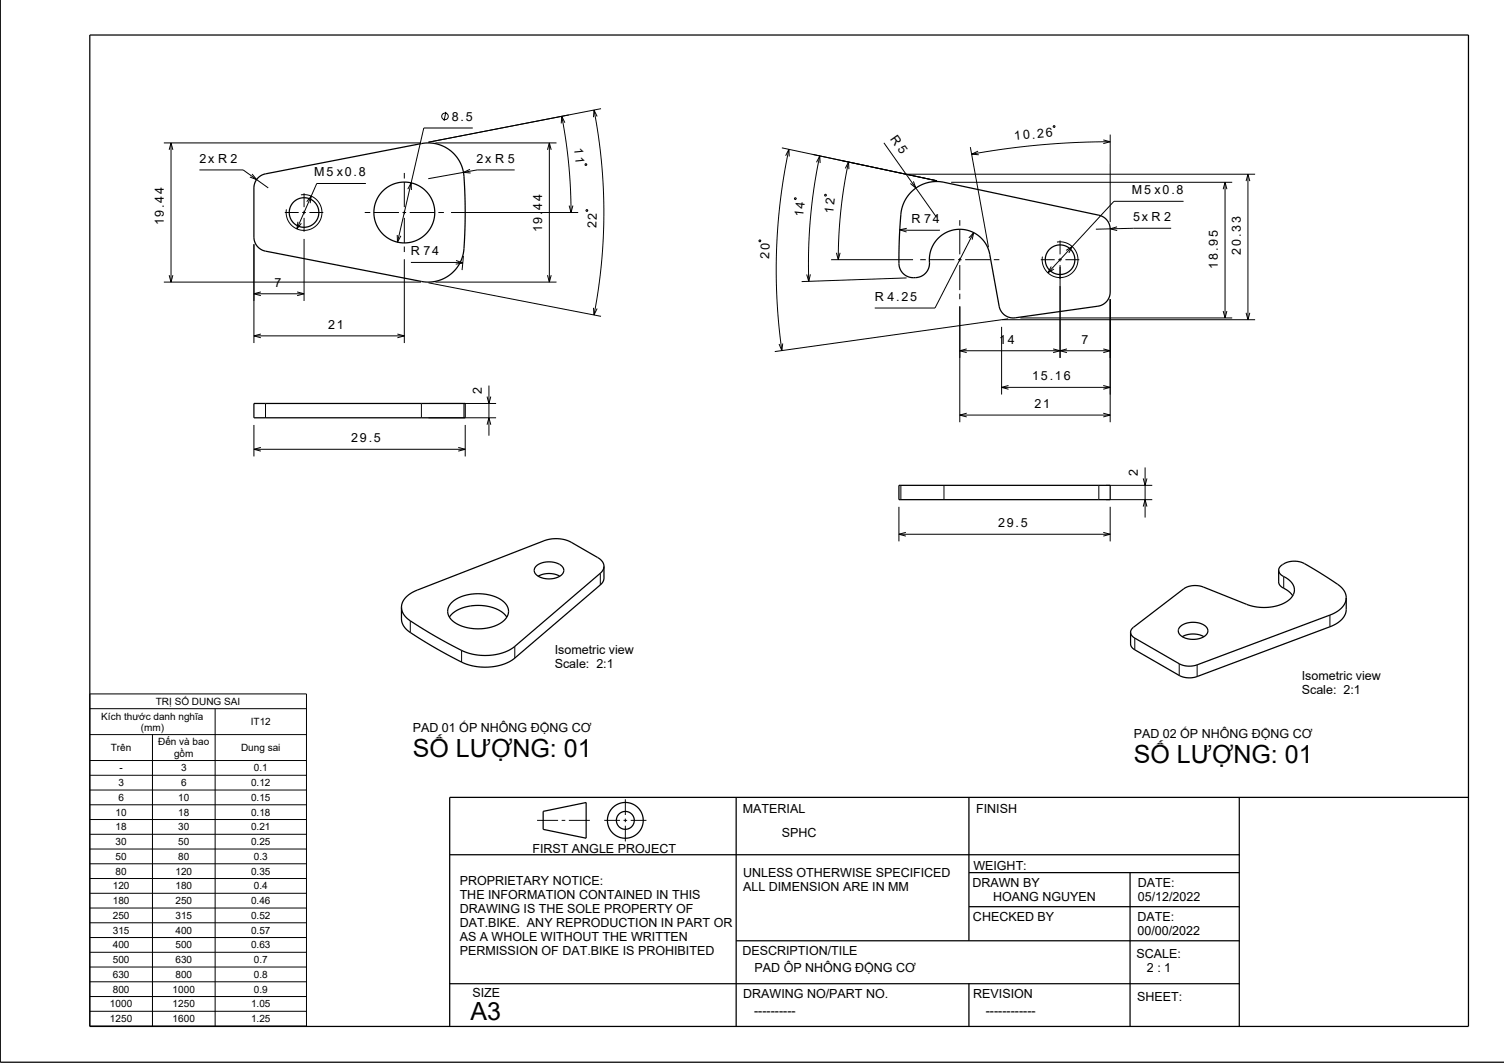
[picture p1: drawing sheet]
<svg xmlns="http://www.w3.org/2000/svg" width="420mm" height="297mm" viewBox="0 0 420 297" stroke-linecap="round" stroke-linejoin="round" font-family="sans-serif">
<g fill="none" stroke="#000" stroke-width=".28">
<path d="M45.8 39.9h71.8M47.8 39.9v38.9M121.6 39.9h33.8M124.5 31.3l-.5 2.5M132 35.8h-13.7l-7.3 31.9M153.4 39.9v38.9M156.9 32.5l1 6.2 .9 7.4 .5 6.8 .2 6.5M157.8 34.3l-.9-1.8-.2 2M165.9 30.7l1.1 6.6 1 7.9 .5 7.5 .1 7.2-.1 6.8-.5 7-.9 7.2-1.2 7.1M166.8 32.5l-.9-1.8-.2 2M167.8 30.4l-48.2 9.3M246.8 39.9l14.7 20.8"/>
<path d="M294.3 35.1l.3 .1-.1 .4-.4-.1zM308.1 39.1l1.9 .5-1.9 .5M310 39.6l-9.5 .2-9.9 .7-9.5 1-9.8 1.6M310 37.6v24.4M47.2 41.9l.6-2 .5 2M55.7 47.5h12.2l7 5M70.4 48.6l1.3 1.6-1.9-.7M79.5 59.4h3.9M84 54.5a5 5 0 0 1 5.9 4.6 5 5 0 0 1-5.3 5.3 5 5 0 0 1-4.6-5.9M84.4 59.4h1M84.9 54v3.9M84.9 58.9v1"/>
<path d="M85.7 56.4l1.2-1.6-.3 2M86.4 59.4h3.9M101.9 59.4h1.5M102.2 51.3h-13.7l-5.6 12.7M104.4 59.4h7M112.4 59.4h1M112.9 48.3v1.6M112.9 50.9v7M112.9 58.9v1M113.9 52.9l.9-1.8 .1 2M114.4 59.4h7M122.4 59.4h1.6"/>
<path d="M126 59.4h35.5M131.2 47.3l-1.8 .9 2 .1M143.7 47.5h-10.4l-13.7 2.4M152.9 41.9l.5-2 .5 2M158.9 57.4l.6 2 .5-2M163.5 45.7l.3 .2-.1 .3-.3-.1zM163.6 58.7l.4-.1 .1 .3-.3 .2zM218.3 41.3l43.4 9.2M219.4 43.5l.9-1.8 .1 2M220.3 41.7l-1.3 6.9-1.1 7.4-.7 7.2-.3 6.8-.1 7.2 .2 7 .5 6.5 .8 7.3M221.9 55.4l.3-.1 .1 .3-.3 .1zM228 45.3l.9-1.7 .1 2"/>
<path d="M228.9 43.6l-1.5 8.3-1.1 9-.5 9.2 .1 8.5M230.3 54.4l.3-.1 .2 .3-.4 .2zM236.1 47l.9-1.7 .1 2M237 45.3l-1.4 7.6-.8 6.4-.5 6.5-.2 6.8M253.2 48.7h97.3M255.1 50.7l.7 1.8-1.6-1.2M265.6 50.9h78.5M271 41.1l5 28M273.1 42.2l-1.8 .9 2 .1M330.5 56.3h-19.4l-18.5 19.9M341.6 52.9l.5-2 .5 2M342.1 50.9v37.9"/>
<path d="M348 50.6l.5-1.9 .5 1.9M348.5 48.7v40.6M45.8 78.8h71.8M47.2 76.9l.6 1.9 .5-1.9M70.9 68.2v27.6M83.2 62l-.3 2 1.3-1.6M84.9 60.9v3.8M84.9 66.7v17.4M110.9 65.7l.1 2 .9-1.8M112.9 60.9v7M112.9 68.9v1.5M112.9 72.4v23.4"/>
<path d="M114.7 73.3l14.5 .2M119.6 79l48.2 9.4M121.6 78.8h33.8M127.4 72.8l1.8 .7-1.9 .3M129.4 71.5l-.4 4M152.9 76.9l.5 1.9 .5-1.9M212 67.2l.3-.2 .1 .4-.3 .1zM226.3 76.7l-.4 1.9-.6-1.9M232.1 72.6h22.9M233.6 70.6l.5 2 .5-2M251.3 64.2l11.2 .1M253.2 77.7l-29.3 1"/>
<path d="M253.2 63.8l-1.9 .4 1.9 .6M257 72.6h1.5M259.5 72.6h7M267.5 72.6h1M268 61.5v1.6M268 64.1v7M268 72.1v1M268 74.1v7M269.5 72.6h7M270.6 66.5l1.3-1.5-.4 2M271.9 65l-10.8 21.1h-16.8M277.5 72.6h1.6"/>
<path d="M290.7 72.6h3.8M293.6 74.5l-1 1.7 1.7-1M295.2 67.6a5 5 0 0 1 5.8 4.7 5 5 0 0 1-5.3 5.3 5 5 0 0 1-4.6-5.9M295.5 72.6h1M296 67.2v3.9M296 72.1v1M296 74.1v25.9M297.5 72.6h3.9M297.7 70l1.7-1.1-.9 1.8M311.9 63.4l-1.9 .5 2 .5M327.1 63.8l-21.1 .2M70.9 82.1h14"/>
<path d="M70.9 93.8h42M72.8 81.6l-1.9 .5 1.9 .5M72.8 93.3l-1.9 .5 1.9 .6M83 81.6l1.9 .5-1.9 .5M111 93.3l1.9 .5-1.9 .6M165.7 86l.2 2 .9-1.8M218.6 96l-.3 2-.7-1.9M268 82.1v1.5M268 85.6v32.4M268 98h42M270 97.5l-2 .5 2 .5M279.7 91.3v18.9"/>
<path d="M279.9 89.3h70.6M281.5 89.1l-65.1 9.1M285 88.8h59.1M294.1 97.5l1.9 .5-1.9 .5M298 97.5l-2 .5 2 .5M308.1 97.5l1.9 .5-1.9 .5M310 83.6v34.4M341.6 86.9l.5 1.9 .5-1.9M348 87.4l.5 1.9 .5-1.9M70.9 118.7v8.8M74.1 112.7v4M117.7 112.7v4"/>
<path d="M119.7 116.7h18.8M119.7 112.7h18.8M129.6 112.7v4M129.9 118.7v8.8M136 110.8l.5 1.9 .6-1.9M136 118.7l.5-2 .6 2M136.5 107.7v14M268 116h42M270 115.5l-2 .5 2 .5M279.7 108.2h30.3M281.6 107.7l-1.9 .5 1.9 .5M308.1 115.5l1.9 .5-1.9 .5"/>
<path d="M308.1 107.7l1.9 .5-1.9 .5M70.9 125.5h59M72.8 125l-1.9 .5 1.9 .5M128 125l1.9 .5-1.9 .5M251.6 135.6v4M263.6 135.6v4M306.9 135.6v4M308.9 139.6h12.9M308.9 135.6h12.9M319.3 133.7l.5 1.9 .5-1.9M319.8 130.6v14M251 141.6v9.7"/>
<path d="M251 149.3h59M253 148.7l-2 .6 2 .5M308.1 148.7l1.9 .6-1.9 .5M310 141.6v9.7M319.3 141.5l.5-1.9 .5 1.9M114.6 173.5v3.2M167.6 160.2v3.2M316.9 178.3v3.3M358.5 161.1v3.3M371.4 171.9v3.2M25.1 193.9h60.5v92.8h-60.5zM25.1 198h60.5"/>
<path d="M60.1 198v88.7M128.9 181.7v3.3M143.8 180.6v3.3M329.3 185.5v3.2M334.3 185.8v3.2M25.1 205.2h60.5M25.1 212.5h60.5M25.1 216.6h60.5M42.6 205.2v81.5M25.1 220.7h60.5M25.1 224.9h60.5M25.1 229h60.5"/>
<path d="M25.1 233.1h60.5M25.1 237.2h60.5M150 229.2h5.9M156.9 229.2h1M158.9 229.2h5.8M168.7 229.2h4.4M174.1 229.2h1M174.6 223.3v4.4M174.6 228.7v1M174.6 230.7v4.4M176.1 229.2h4.4M25.1 241.3h60.5"/>
<path d="M25.1 245.5h60.5M25.1 249.6h60.5M25.1 253.7h60.5M25.1 257.8h60.5M25.1 261.9h60.5M25.1 266.1h60.5M25.1 270.2h60.5M25.1 274.3h60.5M25.1 278.4h60.5M25.1 282.6h60.5"/>
<circle cx="124.3" cy="32.5" r=".91"/>
</g>
<g fill="none" stroke="#000" stroke-width=".35">
<path d="M.1 0v296.8h419.9M25.1 9.8h385v277h-385zM72 49.8l1-.8 1.1-.4 43.6-8.5 1.9-.2 2 .2 1.7 .5 1.7 1 1.4 1 1.2 1.3 .9 1.5 .7 1.6 .3 2 .4 11.8-.2 6.2-.3 3.9-.9 2.4-1.3 2.1-1.9 1.6-2.2 1.2-2.4 .6-2.8-.1-43.8-8.5a4 4 0 0 1-3.2-4v-14l.4-1.4zM254.4 53.7l1.8-1.4 2-1 2.2-.5h2.2l44.3 9.3a4 4 0 0 1 3.1 3.9v17.6a4 4 0 0 1-3.4 4l-23.1 3.2a4 4 0 0 1-4.5-3.3l-2.6-14.5a8.5 8.5 0 0 0-9.9-6.8 8.5 8.5 0 0 0-7 9.8 4.3 4.3 0 0 1-5 3.6 4.3 4.3 0 0 1-3.5-5.3l.2-7.2 .5-6.2 1-2.8zM70.9 112.7h59v4h-59zM251 135.6h59v4h-59zM149.7 158.3a5.6 5.6 0 0 1 7.6 .3 2.08 2.08 0 0 1-1.8 2.8 5.4 5.4 0 0 1-6.2-1.5l-.1-.8zM168.7 158.2l-.3 1.1-.8 .9-23.9 20.5-2.3 1.3-2.7 .8-2.4 .3-2.7-.1-2.6-.5-2.1-.8-7.1-3.8-7.3-4.5-1.8-1.8-.4-.9-.2-1M168.7 158.2a2.98 2.98 0 0 0-1.8-2.4l-8.6-4.8-2.8-.5-2.7 .3-37.1 14.4-1.5 1-1.1 .9-.7 1.3-.3 1.3M168.7 158.2l-.1 3.6-.3 .9-.5 .6-24.3 20.8-2.1 1.2-2.7 .8-2.2 .3h-2.2l-4-.8-5.3-2.6-6.9-4-3.9-2.6-1.5-1.5-.6-1.5v-3.7M357.1 159.3a3.9 3.9 0 0 1 4-2.5 11.3 11.3 0 0 1 6.3 2.5l7.1 4.7 1.1 1.4 .3 1.6M357.1 159.3v3.3a2.84 2.84 0 0 0 2.1 2.1l1 .8 .8 1"/>
<path d="M357.1 159.3a3.3 3.3 0 0 0 2.3 2.3l.7 .5a3.5 3.5 0 0 1-.8 6l-1.9 .9-2.1 .5-2.5 .2-2.2-.2-2.3-.6-12.3-4.9a6.1 6.1 0 0 0-5.4 .5l-14.2 10.9-.5 .6-.2 .7M125.5 172.4l1.2-1.2 1.9-1.2 2.5-.6 2.4-.3 2.7 .3 2.2 .6 1.8 1 1.3 1.4M126.2 168.3l1.3-1 1.8-.8 2.1-.5 2-.1 2.2 .1 1.9 .4 1.6 .7 1.5 1a3.4 3.4 0 0 1-.7 5.9l-3 1.3-4 .4-3.6-.6-1.6-.7-1.3-.9a3.3 3.3 0 0 1-.2-5.2zM150.3 161a6.4 6.4 0 0 1 6 0M329.6 175a5.7 5.7 0 0 1 7.5 .5 2.08 2.08 0 0 1-1.8 2.8 5.4 5.4 0 0 1-6.1-1.5l-.1-.9zM330.2 177.9a6.4 6.4 0 0 1 6 0M375.9 167v3.5l-.3 1.2-1.1 1.6-1.9 1.3-38.3 14.4a6.4 6.4 0 0 1-5-.3l-13-7.5-.6-1.1v-3.4M375.9 167l-.2 1.3-.7 1.2-1.1 1-1.7 1-37.9 14.3a6.4 6.4 0 0 1-5-.3l-12.5-7.3-.8-.7-.3-.8M125.6 238.8h220.5M151.7 226.7l12-2.5v10l-12-2.5zM205.6 222.8v64M270.6 222.8v40.1"/>
<path d="M346.1 222.8v64M410.1 222.8h-284.5v64M270.6 243.8h75.5M270.6 253.3h75.5M315.6 243.8v43M125.6 274.8h220.5M205.6 262.9h140.5M270.6 274.8v12"/>
<circle cx="84.9" cy="59.4" r="4.1"/>
<circle cx="112.9" cy="59.4" r="8.5"/>
<circle cx="296" cy="72.6" r="4.1"/>
<circle cx="174.6" cy="229.2" r="2.5"/>
<circle cx="174.6" cy="229.2" r="5"/>
</g>
<g font-size="7">
<text x="115.3" y="211.6">SỐ LƯỢNG: 01</text>
<text x="316.6" y="213.2">SỐ LƯỢNG: 01</text>
<text x="131.4" y="284.9">A3</text>
</g>
<g font-size="3.5">
<text x="126.2" y="33.8">8.5</text>
<text x="160.4" y="41.3" transform="rotate(84 160.4 41.3)">11</text>
<text x="248.5" y="38.8" transform="rotate(55 248.5 38.8)">R 5</text>
<text x="283.3" y="39.1" transform="rotate(-5 283.3 39.1)">10.26</text>
<text x="55.7" y="45.5">2x R 2</text>
<text x="133.1" y="45.5">2x R 5</text>
<text x="87.7" y="49.3">M5 x0.8</text>
<text x="232.7" y="59.8" transform="rotate(-83 232.7 59.8)">12</text>
<text x="316.1" y="54.3">M5 x0.8</text>
<text x="45.8" y="63" transform="rotate(-90 45.8 63)">19.44</text>
<text x="151.4" y="64.9" transform="rotate(-90 151.4 64.9)">19.44</text>
<text x="166.6" y="63.8" transform="rotate(-89 166.6 63.8)">22</text>
<text x="224.3" y="60.7" transform="rotate(-84 224.3 60.7)">14</text>
<text x="254.6" y="62.3">R 74</text>
<text x="316.4" y="61.8">5x R 2</text>
<text x="114.7" y="71.3">R 74</text>
<text x="346.5" y="71.2" transform="rotate(-90 346.5 71.2)">20.33</text>
<text x="214.8" y="72.4" transform="rotate(-88 214.8 72.4)">20</text>
<text x="340.1" y="75.1" transform="rotate(-90 340.1 75.1)">18.95</text>
<text x="76.6" y="80.1">7</text>
<text x="244.3" y="84.1">R 4.25</text>
<text x="91.6" y="91.8">21</text>
<text x="279" y="96">14</text>
<text x="302.1" y="96">7</text>
<text x="288.3" y="106.2">15.16</text>
<text x="134.5" y="110.1" transform="rotate(-90 134.5 110.1)">2</text>
<text x="288.9" y="114">21</text>
<text x="98.1" y="123.5">29.5</text>
<text x="317.8" y="133" transform="rotate(-90 317.8 133)">2</text>
<text x="278.7" y="147.3">29.5</text>
<text x="154.9" y="182.8">Isometric view</text>
<text x="154.9" y="186.7">Scale: 2:1</text>
<text x="363.5" y="189.9">Isometric view</text>
<text x="363.5" y="193.8">Scale: 2:1</text>
<text x="115.3" y="204.5">PAD 01 ỐP NHÔNG ĐỘNG CƠ</text>
<text x="316.6" y="206.1">PAD 02 ỐP NHÔNG ĐỘNG CƠ</text>
<text x="207.5" y="227.2">MATERIAL</text>
<text x="272.6" y="227.1">FINISH</text>
<text x="218.3" y="233.7">SPHC</text>
<text x="148.7" y="238.2">FIRST ANGLE PROJECT</text>
<text x="207.5" y="245.1">UNLESS OTHERWISE SPECIFICED</text>
<text x="271.8" y="243">WEIGHT:</text>
<text x="128.4" y="247.3">PROPRIETARY NOTICE:</text>
<text x="128.4" y="251.2">THE INFORMATION CONTAINED IN THIS</text>
<text x="207.5" y="249">ALL DIMENSION ARE IN MM</text>
<text x="271.6" y="247.8">DRAWN BY</text>
<text x="277.4" y="251.7">HOANG NGUYEN</text>
<text x="317.8" y="247.7">DATE:</text>
<text x="317.8" y="251.7">05/12/2022</text>
<text x="128.4" y="255.1">DRAWING IS THE SOLE PROPERTY OF</text>
<text x="271.7" y="257.4">CHECKED BY</text>
<text x="317.7" y="257.3">DATE:</text>
<text x="128.4" y="259">DAT.BIKE. ANY REPRODUCTION IN PART OR</text>
<text x="128.4" y="262.9">AS A WHOLE WITHOUT THE WRITTEN</text>
<text x="317.7" y="261.2">00/00/2022</text>
<text x="128.4" y="266.8">PERMISSION OF DAT.BIKE IS PROHIBITED</text>
<text x="207.3" y="266.7">DESCRIPTION/TILE</text>
<text x="317.4" y="267.6">SCALE:</text>
<text x="210.7" y="271.5">PAD ÔP NHÔNG ĐỘNG CƠ</text>
<text x="320.3" y="271.5">2 : 1</text>
<text x="132" y="278.6">SIZE</text>
<text x="207.6" y="278.9">DRAWING NO/PART NO.</text>
<text x="271.8" y="278.9">REVISION</text>
<text x="317.6" y="279.5">SHEET:</text>
<text x="210.6" y="283.6">----------</text>
<text x="275.3" y="283.6">------------</text>
</g>
<g font-size="2.8">
<text x="43.5" y="196.9">TRỊ SỐ DUNG SAI</text>
<text x="28.3" y="201">Kích thước danh nghĩa</text>
<text x="70" y="202.6">IT12</text>
<text x="31" y="209.8">Trên</text>
<text x="39.3" y="204.2">(mm)</text>
<text x="44.2" y="208.3">Đến và bao</text>
<text x="67.3" y="209.8">Dung sai</text>
<text x="33.4" y="215.5">-</text>
<text x="48.6" y="211.4">gồm</text>
<text x="50.5" y="215.5">3</text>
<text x="70.9" y="215.5">0.1</text>
<text x="33" y="219.6">3</text>
<text x="50.5" y="219.6">6</text>
<text x="70.1" y="219.6">0.12</text>
<text x="32.3" y="227.9">10</text>
<text x="33" y="223.8">6</text>
<text x="49.8" y="223.8">10</text>
<text x="49.8" y="227.9">18</text>
<text x="70.1" y="223.8">0.15</text>
<text x="70.1" y="227.9">0.18</text>
<text x="32.3" y="232">18</text>
<text x="49.8" y="232">30</text>
<text x="70.1" y="232">0.21</text>
<text x="32.3" y="236.1">30</text>
<text x="49.8" y="236.1">50</text>
<text x="70.1" y="236.1">0.25</text>
<text x="32.3" y="240.2">50</text>
<text x="32.3" y="244.4">80</text>
<text x="49" y="244.4">120</text>
<text x="49.8" y="240.2">80</text>
<text x="70.1" y="244.4">0.35</text>
<text x="70.9" y="240.2">0.3</text>
<text x="31.5" y="248.5">120</text>
<text x="49" y="248.5">180</text>
<text x="70.9" y="248.5">0.4</text>
<text x="31.5" y="252.6">180</text>
<text x="31.5" y="256.7">250</text>
<text x="49" y="252.6">250</text>
<text x="49" y="256.7">315</text>
<text x="70.1" y="252.6">0.46</text>
<text x="70.1" y="256.7">0.52</text>
<text x="31.5" y="260.9">315</text>
<text x="49" y="260.9">400</text>
<text x="70.1" y="260.9">0.57</text>
<text x="31.5" y="265">400</text>
<text x="31.5" y="269.1">500</text>
<text x="49" y="265">500</text>
<text x="49" y="269.1">630</text>
<text x="70.1" y="265">0.63</text>
<text x="70.9" y="269.1">0.7</text>
<text x="31.5" y="273.2">630</text>
<text x="49" y="273.2">800</text>
<text x="70.9" y="273.2">0.8</text>
<text x="30.7" y="281.5">1000</text>
<text x="31.5" y="277.3">800</text>
<text x="48.2" y="277.3">1000</text>
<text x="48.2" y="281.5">1250</text>
<text x="70.1" y="281.5">1.05</text>
<text x="70.9" y="277.3">0.9</text>
<text x="30.7" y="285.6">1250</text>
<text x="48.2" y="285.6">1600</text>
<text x="70.1" y="285.6">1.25</text>
</g>
</svg>
